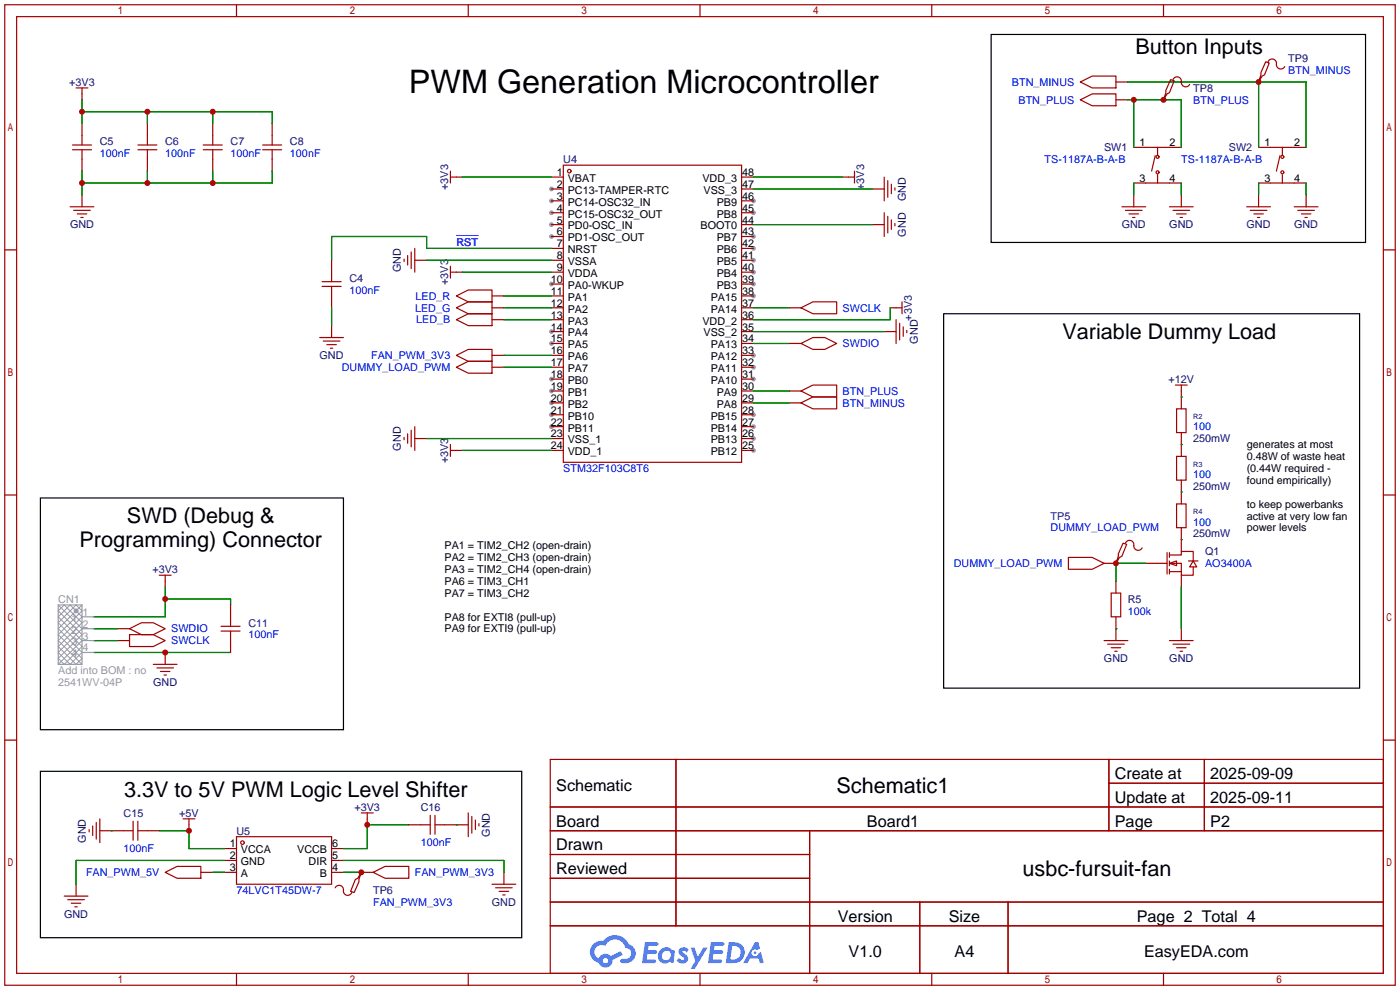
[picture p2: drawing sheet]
<svg xmlns="http://www.w3.org/2000/svg" width="299mm" height="212mm" viewBox="0 0 299 212" stroke-linecap="round" stroke-linejoin="round" font-family="sans-serif">
<g fill="#999">
<circle cx="117.9" cy="40.4" r=".51"/>
<circle cx="117.9" cy="42.9" r=".51"/>
<circle cx="117.9" cy="45.5" r=".51"/>
<circle cx="117.9" cy="48" r=".51"/>
<circle cx="117.9" cy="50.5" r=".51"/>
<circle cx="117.9" cy="60.7" r=".51"/>
<circle cx="117.9" cy="70.9" r=".51"/>
<circle cx="117.9" cy="73.4" r=".51"/>
<circle cx="117.9" cy="81" r=".51"/>
<circle cx="117.9" cy="83.6" r=".51"/>
<circle cx="117.9" cy="86.1" r=".51"/>
<circle cx="117.9" cy="88.6" r=".51"/>
<circle cx="117.9" cy="91.2" r=".51"/>
<circle cx="161" cy="96.3" r=".51"/>
<circle cx="161" cy="93.7" r=".51"/>
<circle cx="161" cy="91.2" r=".51"/>
<circle cx="161" cy="88.6" r=".51"/>
<circle cx="161" cy="81" r=".51"/>
<circle cx="161" cy="78.5" r=".51"/>
<circle cx="161" cy="75.9" r=".51"/>
<circle cx="161" cy="63.2" r=".51"/>
<circle cx="161" cy="60.7" r=".51"/>
<circle cx="161" cy="58.2" r=".51"/>
<circle cx="161" cy="55.6" r=".51"/>
<circle cx="161" cy="53.1" r=".51"/>
<circle cx="161" cy="50.5" r=".51"/>
<circle cx="161" cy="45.5" r=".51"/>
<circle cx="161" cy="42.9" r=".51"/>
</g>
<g fill="none" stroke="#a10000" stroke-width=".25">
<path d="M1 1h297.2v209.6h-297.2zM3.6 3.6h292.1v204.4h-292.1zM50.5 1v2.6M100.1 1v2.6M149.6 1v2.6M199.1 1v2.6M248.7 1v2.6M1 53.4h2.6M295.7 53.4h2.5M1 105.8h2.6M295.7 105.8h2.5M1 158.2h2.6"/>
<path d="M295.7 158.2h2.5M117.6 162.3h178.1v45.7h-178.1zM117.6 172.5h178.1M117.6 177.5h178.1M144.5 162.3v35.6M173 177.5v30.5M237 162.3v15.2M237 167.4h58.7M257.4 162.3v15.2M117.6 182.6h55.4M117.6 192.8h178.1M117.6 187.7h55.4"/>
<path d="M117.6 197.9h178.1M196.6 192.8v15.2M215.4 192.8v15.2M50.5 208v2.6M100.1 208v2.6M149.6 208v2.6M199.1 208v2.6M248.7 208v2.6"/>
</g>
<g fill="#5487ff">
<path d="M145.3 202.7a1.3 1.3 0 0 1 1.9 .3l-.4 .6a.54 .54 0 0 0-.9-.2l.1 .2a1.34 1.34 0 0 1 .9 1.8 1.47 1.47 0 0 1-2.3-.1l.5-.6 .8 .5a.31 .31 0 0 0 .4-.3 .31 .31 0 0 0-.3-.4 1.12 1.12 0 0 1-.7-1.8z"/>
<path d="M147.6 202.5h.9l.6 2 1.2-2h.9l-2.7 4.6h-.9l1-1.7z"/>
<path d="M137.8 201.4h1.7a1.31 1.31 0 0 1 1.2 .2 .4 .4 0 0 1-.3 .5l-1.8 .1-.1 .9h1.6a.4 .4 0 0 1 .4 .4 .4 .4 0 0 1-.5 .4h-1.6l-.2 1.2h1.4a.46 .46 0 0 1 .5 0 .46 .46 0 0 1 .1 .5l-.4 .2h-2.6z"/>
<path d="M151.9 201.4h1.7a1.32 1.32 0 0 1 1.2 .2 .39 .39 0 0 1-.3 .5l-1.8 .1-.1 .9h1.6a.4 .4 0 0 1 .4 .4 .4 .4 0 0 1-.4 .4h-1.7l-.2 1.2h1.4a.46 .46 0 0 1 .5 0 .46 .46 0 0 1 .1 .5l-.4 .2h-2.6z"/>
<path d="M161.3 201.4h.8l.3 1.3-.6 .4a.75 .75 0 0 0-1.1 .3 .75 .75 0 0 0 .5 1 .75 .75 0 0 0 .9-.7l.5-.2 .6 2.3h-.8l-.3-.9h-1.8l-.5 .9h-1z"/>
<path d="M155.7 201.4l-.6 4.4h1.5a2.27 2.27 0 0 0 2.6-2.2 2.27 2.27 0 0 0-2.7-2.2zM156.5 202.1a1.5 1.5 0 0 1 1.8 1.6 1.5 1.5 0 0 1-1.9 1.4h-.3z"/>
<path d="M141.2 203a1.6 1.6 0 0 0-.3 2.3 1.6 1.6 0 0 0 2.3 .2l.7 .3 .3-2.4-.1-.3-.5-.1a1.58 1.58 0 0 0-2.4 0zM141.8 203.5a.98 .98 0 0 1 1.6 .4 .98 .98 0 0 1-1.1 1.3 .94 .94 0 0 1-.9-.7 .94 .94 0 0 1 .4-1z"/>
<path d="M126.8 201.8a2.37 2.37 0 0 0 1.1 4 1.54 1.54 0 0 0 1.8 1 1.54 1.54 0 0 0 1.2-1.6l2.2-1.1-.5-.8-2 1a1.57 1.57 0 0 0-2.7 .5 1.5 1.5 0 0 1-.7-2.1 1.5 1.5 0 0 1 2.2-.5 2.23 2.23 0 0 1 2.3-1.4 2.23 2.23 0 0 1 2 1.8 1.16 1.16 0 0 1 1.2 1.1 1.16 1.16 0 0 1-1.1 1.2h-.7a.47 .47 0 0 0-.5 .4 .47 .47 0 0 0 .4 .5 2.17 2.17 0 0 0 2.5-.9 2.17 2.17 0 0 0-.3-2.7l-.8-.4a3.2 3.2 0 0 0-5.5-.7l-1.1 .1zM128.8 205.3a.6 .6 0 0 1 1.2 0 .6 .6 0 0 1-1.2 0z"/>
<circle cx="161.4" cy="203.6" r=".28"/>
</g>
<g fill="none" stroke="#a10000" stroke-width=".25">
<path d="M16.3 18.8h2.5M17.5 18.8v2.5M230.9 17.5l2.5-1.2h5.1v2.5h-5.1zM238.5 17.5h2.5M250.2 17l.8 .3-1.1 2.5-.5 .3-.7 1.2 .5-1.5v-.5zM250.7 17a.93 .93 0 0 1 1.1-.5 .93 .93 0 0 1 .7 1 .94 .94 0 0 0 .7 1 .94 .94 0 0 0 1.1-.5M269 17.3v.2M270.5 13.2l.8 .3-1 2.5-.6 .3-.7 1.2 .5-1.5v-.5zM271 13.2a.93 .93 0 0 1 1.1-.6 .93 .93 0 0 1 .7 1.1 .94 .94 0 0 0 .7 1 .94 .94 0 0 0 1.1-.5M15.5 32h4.1M15.5 31h4.1M17.5 26.4v4.6"/>
<path d="M17.5 32v4.6M29.5 32h4M29.5 31h4M31.5 26.4v4.6M31.5 32v4.6M43.4 32h4.1M43.4 31h4.1M45.5 26.4v4.6M45.5 32v4.6M56.1 32h4.1M56.1 31h4.1M58.2 26.4v4.6"/>
<path d="M58.2 32v4.6M96.3 37.8h2.5M96.3 36.6v2.5M117.9 37.8h2.5M120.4 35.3h38.1v63.5h-38.1zM158.5 37.8h2.5M180.1 37.8h2.5M182.6 36.6v2.5M189 37.8v5.1M189.7 38.6v3.6M190.5 39.4v2M230.9 21.3l2.5-1.2h5.1v2.5h-5.1z"/>
<path d="M238.5 21.3h2.5M242.3 39.1h10.2M242.3 31.5h10.2M246.9 33.3l-.8 3.3M247.4 31.5v1.8M247.4 37.3v1.8M248.7 21.1v.2M269 39.1h10.1M269 31.5h10.1M273.6 33.3l-.8 3.3M274.1 31.5v1.8M274.1 37.3v1.8"/>
<path d="M15 44.2h5.1M15.7 45h3.6M16.5 45.7h2M17.3 46.5h.5M17.5 41.7v2.5M70.9 55.6v4.6M86.4 55.4v.5M87.1 54.6v2M87.9 53.8v3.6M88.6 55.6h2.6M88.6 53.1v5.1M96.3 58.2h2.5"/>
<path d="M96.3 56.9v2.5M117.9 40.4h2.5M117.9 42.9h2.5M117.9 45.5h2.5M117.9 48h2.5M117.9 50.5h2.5M117.9 53.1h2.5M117.9 55.6h2.5M117.9 58.2h2.5M158.5 40.4h2.5M158.5 42.9h2.5M158.5 45.5h2.5"/>
<path d="M158.5 48h2.5M158.5 50.5h2.5M158.5 53.1h2.5M158.5 55.6h2.5M158.5 58.2h2.5M186.4 40.4h2.6M186.4 48h2.6M189 45.5v5M189.7 46.2v3.6M190.5 47v2M191.3 40.1v.5M191.3 47.8v.5"/>
<path d="M239.8 44.2h5.1M240.5 45h3.6M241.3 45.7h2M242.1 46.5h.5M242.3 41.7v2.5M249.9 44.2h5.1M250.7 45h3.6M251.5 45.7h2M252.2 46.5h.5M252.5 41.7v2.5M266.4 44.2h5.1M267.2 45h3.6"/>
<path d="M268 45.7h2M268.7 46.5h.5M269 41.7v2.5M276.6 44.2h5.1M277.4 45h3.5M278.1 45.7h2.1M278.9 46.5h.5M279.1 41.7v2.5M68.3 72.1h5.1M68.8 61.2h4.1M68.8 60.2h4.1M69.1 72.9h3.5"/>
<path d="M69.8 73.7h2.1M70.6 74.4h.5M70.9 61.2v4.6M70.9 69.6v2.5M97.5 63.2l2.6-1.2h5.1v2.5h-5.1zM97.5 65.8l2.6-1.3h5.1v2.6h-5.1zM97.5 68.3l2.6-1.2h5.1v2.5h-5.1zM97.5 75.9l2.6-1.2h5.1v2.5h-5.1zM97.5 78.5l2.6-1.3h5.1v2.6h-5.1zM105.2 63.2h2.5M105.2 65.8h2.5M105.2 68.3h2.5"/>
<path d="M105.2 75.9h2.5M105.2 78.5h2.5M117.9 60.7h2.5M117.9 63.2h2.5M117.9 65.8h2.5M117.9 68.3h2.5M117.9 70.9h2.5M117.9 73.4h2.5M117.9 75.9h2.5M117.9 78.5h2.5M158.5 60.7h2.5M158.5 63.2h2.5"/>
<path d="M158.5 65.8h2.5M158.5 68.3h2.5M158.5 70.9h2.5M158.5 73.4h2.5M158.5 75.9h2.5M158.5 78.5h2.5M168.7 65.8h2.5M168.7 73.4h2.5M171.2 65.8l2.5-1.3h5.1v2.6h-5.1zM171.2 73.4l2.5-1.3h2.6l2.5 1.3-2.5 1.3h-2.6zM189 70.9h2.5M190.2 65.8h2.6"/>
<path d="M191.5 68.3v5.1M192.3 69.1v3.5M192.8 64.5v2.6M193 69.8v2.1M193.8 70.6v.5M86.4 93.5v.5M87.1 92.7v2M87.9 91.9v3.6M88.6 93.7h2.6M88.6 91.2v5.1M96.3 96.3h2.5M96.3 95v2.5"/>
<path d="M117.9 81h2.5M117.9 83.6h2.5M117.9 86.1h2.5M117.9 88.6h2.5M117.9 91.2h2.5M117.9 93.7h2.5M117.9 96.3h2.5M158.5 81h2.5M158.5 83.6h2.5M158.5 86.1h2.5M158.5 88.6h2.5M158.5 91.2h2.5"/>
<path d="M158.5 93.7h2.5M158.5 96.3h2.5M168.7 83.6h2.5M168.7 86.1h2.5M171.2 86.1l2.5-1.3h5.1v2.6h-5.1zM171.2 83.6l2.5-1.3h5.1v2.5h-5.1zM251.2 82.3h2.5M251.5 87.4h2v5.1h-2zM251.5 97.5h2v5.1h-2zM252.5 82.3v5.1M252.5 92.5v5M228.3 119.1h5.1l2.6 1.3-2.6 1.3h-5.1z"/>
<path d="M240 116.1l.8 .2-1 2.6-.5 .2-.8 1.3 .5-1.5v-.5zM240.5 116.1a.93 .93 0 0 1 1.2-.6 .93 .93 0 0 1 .6 1.1 .94 .94 0 0 0 .7 1 .94 .94 0 0 0 1.1-.5M249.4 118.1v4.6M249.9 118.6h2.6v-.7h2.5v2M249.9 118.1v1M249.9 119.9v1M251.5 107.7h2v5.1h-2zM252.5 102.6v5.1M252.5 112.8v5.1M254 119.9h2M255 119.9l.8 1.3h-1.5zM25.1 136.9h2.6"/>
<path d="M25.1 134.4h2.6M27.7 134.4l2.5-1.3h2.6l2.5 1.3-2.5 1.2h-2.6zM27.7 135.6h5.1l2.5 1.3-2.5 1.3h-5.1zM34 122.9h2.6M35.3 122.9v2.6M35.3 139.4v2.6M47.2 134.9h4.1M47.2 133.9h4.1M49.3 129.3v4.6M49.3 134.9v4.5M236 120.4h2.5M236 136.9h5"/>
<path d="M236.7 137.7h3.6M237.5 126.7h2v5.1h-2zM237.5 138.4h2M238.3 139.2h.5M238.5 120.1v.3M238.5 124.2v2.5M238.5 131.8v5.1M244.9 120.4h4.5M249.9 120.4l1.6-.5v1zM249.9 120.4h2.6v2.5h2.5v-1.7M249.9 122.2h2.6M249.9 121.7v1"/>
<path d="M249.9 136.9h5.1M250.7 137.7h3.6M251.5 138.4h2M252.2 139.2h.5M252.5 122.9v2.6M252.5 134.4v2.5M32.8 142h5M33.5 142.7h3.6M34.3 143.5h2M35.1 144.3h.5M19 177.3v.5M19.8 176.5v2.1"/>
<path d="M20.6 175.8v3.5M21.3 177.5h7.1M21.3 175v5.1M28.4 175.5v4.1M29.5 175.5v4.1M29.5 177.5h4.5M39.1 175h2.6M40.4 175v2.5M50.5 178.8h20.4v10.2h-20.4zM77.2 173.7h2.6M78.5 173.7v2.6M87.4 176.3h4.5"/>
<path d="M91.9 174.2v4.1M93 174.2v4.1M93 176.3h7.1M100.1 173.7v5.1M100.8 174.5v3.6M101.6 175.3v2M102.4 176v.5M13.7 191.5h5.1M14.5 192.3h3.5M15.2 193h2.1M16 193.8h.5M16.3 189v2.5"/>
<path d="M35.3 186.4l2.5-1.2h5.1v2.5h-5.1zM42.9 186.4h2.6M48 181.4h2.5M48 183.9h2.5M48 186.4h2.5M70.9 181.4h2.5M70.9 183.9h2.5M70.9 186.4h2.5M71.6 189.7a.98 .98 0 0 1 1.3-.4 .98 .98 0 0 1 .5 1.3 .93 .93 0 0 0 .8 .7 .93 .93 0 0 0 1-.5M77.2 186.4l-.5 1.6v.5l-1 2.3-.8-.3 1-2.5 .6-.3zM77.2 186.4h2.6M77.2 186.4v.3"/>
<path d="M79.8 186.4l2.5-1.2h5.1v2.5h-5.1zM105.2 189h5M105.9 189.7h3.6M106.7 190.5h2M107.4 191.3h.5M107.7 186.4v2.6"/>
<circle cx="121.7" cy="36.6" r=".38"/>
<circle cx="247.4" cy="36.8" r=".32"/>
<circle cx="247.4" cy="33.5" r=".32"/>
<circle cx="274.1" cy="36.8" r=".32"/>
<circle cx="274.1" cy="33.5" r=".32"/>
<circle cx="51.8" cy="180.1" r=".38"/>
</g>
<g fill="none" stroke="#008700" stroke-width=".25">
<path d="M241 17.5h38.1v14M269 17.5v14M17.5 21.3v5.1M17.5 36.6v5.1M17.5 23.9h40.7v2.5M31.5 23.9v2.5M31.5 36.6v2.5M45.5 23.9v2.5M45.5 36.6v2.5M58.2 36.6v2.5h-40.7M98.8 37.8h19.1M161 37.8h19.1"/>
<path d="M241 21.3h11.5v10.2M242.3 21.3v10.2M242.3 39.1v2.6M252.5 39.1v2.6M269 39.1v2.6M279.1 39.1v2.6M91.2 55.6h26.7M98.8 58.2h19.1M117.9 53.1h-26.7v-2.6h-20.3v5.1M161 40.4h25.4M161 48h25.4M70.9 65.8v3.8"/>
<path d="M107.7 68.3h10.2M107.7 65.8h10.2M107.7 63.2h10.2M107.7 75.9h10.2M107.7 78.5h10.2M161 70.9h28M161 73.4h7.7M161 65.8h7.7M190.2 65.8v2.5h-29.2M91.2 93.7h26.7M98.8 96.3h19.1M161 86.1h7.7"/>
<path d="M161 83.6h7.7M252.5 95h.1M252.5 84.8h.1M252.5 105.2h.1M252.5 115.3h.1M20.1 139.4h29.2M20.1 134.4h5M20.1 136.9h5M35.3 125.5v6.3h-15.2M35.3 128h14v1.3M238.5 134.4h.1M244.9 120.4h-6.4v3.8"/>
<path d="M252.5 125.5v8.9M23.9 177.5h.1M34 177.5h6.4v3.9h7.6M87.4 176.3h-8.9v5.1h-5.1M97.5 176.3h.1M45.5 186.4h2.5M48 183.9h-31.7v5.1M73.4 183.9h34.3v2.5M73.4 186.4h3.8"/>
</g>
<path d="M97.5 50.3h4.7" fill="none" stroke="#00f" stroke-width=".21"/>
<path d="M211.8 7.4h80v44.4h-80zM201.7 67.1h88.9v80h-88.9zM8.6 106.4h64.8v49.6h-64.8zM8.6 164.8h102.9v35.6h-102.9z" fill="none" stroke="#000" stroke-width=".25"/>
<path d="M12.4 129.3l5.1 5.1-5.1 5 2.6 2.6 2.5-2.6-5.1-5 5.1-5.1M13.7 129.3l3.8 3.8-5.1 5.1 3.9 3.8 1.2-1.3-5.1-5.1 5.1-5-1.2-1.3-3.9 3.8 5.1 5.1-3.8 3.8-1.3-1.3 5.1-5.1-5.1-5zM16.4 130.2l.2 .2M16.6 130.7l-.2 .2M12.4 142l5.1-5.1-5.1-5.1 2.6-2.5 2.5 2.5-5.1 5.1 5.1 5.1" fill="none" stroke="#999" stroke-width=".21"/>
<g fill="none" stroke="#999" stroke-width=".25">
<path d="M12.4 129.3h5.1v12.7h-5.1zM17.5 131.8h2.6M17.5 134.4h2.6M17.5 136.9h2.6M17.5 139.4h2.6"/>
<circle cx="16.3" cy="130.6" r=".38"/>
</g>
<g fill="#c00">
<circle cx="17.5" cy="39.1" r=".63"/>
<circle cx="31.5" cy="39.1" r=".63"/>
<circle cx="45.5" cy="39.1" r=".63"/>
<circle cx="17.5" cy="23.9" r=".63"/>
<circle cx="31.5" cy="23.9" r=".63"/>
<circle cx="45.5" cy="23.9" r=".63"/>
<circle cx="238.5" cy="120.4" r=".63"/>
<circle cx="40.4" cy="177.5" r=".63"/>
<circle cx="78.5" cy="176.3" r=".63"/>
<circle cx="77.2" cy="186.4" r=".63"/>
<circle cx="248.7" cy="21.3" r=".63"/>
<circle cx="242.3" cy="21.3" r=".63"/>
<circle cx="269" cy="17.5" r=".63"/>
<circle cx="35.3" cy="128" r=".63"/>
<circle cx="35.3" cy="139.4" r=".63"/>
</g>
<text font-size="6.9" x="87.4" y="19.9">PWM Generation Microcontroller</text>
<g font-size="4.6">
<text x="242.7" y="11.5">Button Inputs</text>
<text x="227.1" y="72.5">Variable Dummy Load</text>
<text x="27.1" y="111.9">SWD (Debug &amp;</text>
<text x="17" y="116.9">Programming) Connector</text>
<text x="26.5" y="170.3">3.3V to 5V PWM Logic Level Shifter</text>
<text x="178.8" y="169.4">Schematic1</text>
<text x="218.6" y="187.2">usbc-fursuit-fan</text>
</g>
<g font-size="3.5">
<text x="238.3" y="166.5">Create at</text>
<text x="258.7" y="166.5">2025-09-09</text>
<text x="118.9" y="169.1">Schematic</text>
<text x="238.3" y="171.6">Update at</text>
<text x="258.7" y="171.6">2025-09-11</text>
<text x="118.9" y="176.7">Board</text>
<text x="185.3" y="176.7">Board1</text>
<text x="238.3" y="176.7">Page</text>
<text x="258.7" y="176.7">P2</text>
<text x="118.9" y="181.8">Drawn</text>
<text x="118.9" y="186.8">Reviewed</text>
<text x="179.1" y="197">Version</text>
<text x="202.8" y="197">Size</text>
<text x="243" y="197">Page 2 Total 4</text>
<text x="181.4" y="204.6">V1.0</text>
<text x="204" y="204.6">A4</text>
<text x="244.5" y="204.6">EasyEDA.com</text>
</g>
<g font-size="2.3" fill="#000080">
<text x="275.3" y="13.3">TP9</text>
<text x="14.8" y="18.3">+3V3</text>
<text x="255" y="19.6">TP8</text>
<text x="21.3" y="31">C5</text>
<text x="35.3" y="31">C6</text>
<text x="49.3" y="31">C7</text>
<text x="62" y="31">C8</text>
<text x="120.4" y="34.8">U4</text>
<text x="236" y="32.3">SW1</text>
<text x="262.6" y="32.3">SW2</text>
<text x="95.8" y="40.6" transform="rotate(-90 95.8 40.6)">+3V3</text>
<text x="184.7" y="40.6" transform="rotate(-90 184.7 40.6)">+3V3</text>
<text x="193.6" y="43" transform="rotate(-90 193.6 43)">GND</text>
<text x="15" y="48.8">GND</text>
<text x="193.6" y="50.6" transform="rotate(-90 193.6 50.6)">GND</text>
<text x="239.8" y="48.8">GND</text>
<text x="249.9" y="48.8">GND</text>
<text x="266.4" y="48.8">GND</text>
<text x="276.6" y="48.8">GND</text>
<text x="85.6" y="58.2" transform="rotate(-90 85.6 58.2)">GND</text>
<text x="74.7" y="60.2">C4</text>
<text x="95.8" y="60.9" transform="rotate(-90 95.8 60.9)">+3V3</text>
<text x="194.9" y="68.5" transform="rotate(-90 194.9 68.5)">+3V3</text>
<text x="68.3" y="76.8">GND</text>
<text x="196.1" y="73.4" transform="rotate(-90 196.1 73.4)">GND</text>
<text x="249.7" y="81.8">+12V</text>
<text x="255" y="94.5">250mW</text>
<text x="85.6" y="96.3" transform="rotate(-90 85.6 96.3)">GND</text>
<text x="95.8" y="99" transform="rotate(-90 95.8 99)">+3V3</text>
<text x="255" y="104.7">250mW</text>
<text x="224.5" y="111">TP5</text>
<text x="255" y="114.9">250mW</text>
<text x="257.6" y="118.7">Q1</text>
<text x="32.6" y="122.5">+3V3</text>
<text x="241" y="128.8">R5</text>
<text x="53.1" y="133.9">C11</text>
<text x="235.9" y="141.5">GND</text>
<text x="249.9" y="141.5">GND</text>
<text x="32.7" y="146.6">GND</text>
<text x="75.8" y="173.3">+3V3</text>
<text x="89.9" y="173.3">C16</text>
<text x="26.4" y="174.5">C15</text>
<text x="38.3" y="174.5">+5V</text>
<text x="50.5" y="178.4">U5</text>
<text x="104.7" y="178.8" transform="rotate(-90 104.7 178.8)">GND</text>
<text x="18.3" y="180.1" transform="rotate(-90 18.3 180.1)">GND</text>
<text x="79.8" y="191.1">TP6</text>
<text x="13.7" y="196.1">GND</text>
<text x="105.1" y="193.6">GND</text>
</g>
<g font-size="2.3" fill="#00f">
<text x="275.3" y="15.8">BTN_MINUS</text>
<text x="216.3" y="18.3">BTN_MINUS</text>
<text x="217.7" y="22.1">BTN_PLUS</text>
<text x="255" y="22.1">BTN_PLUS</text>
<text x="21.3" y="33.6">100nF</text>
<text x="35.3" y="33.6">100nF</text>
<text x="49.3" y="33.6">100nF</text>
<text x="62" y="33.6">100nF</text>
<text x="223.3" y="34.8">TS-1187A-B-A-B</text>
<text x="252.5" y="34.8">TS-1187A-B-A-B</text>
<text x="97.5" y="52.6">RST</text>
<text x="74.7" y="62.8">100nF</text>
<text x="88.8" y="64.1">LED_R</text>
<text x="88.7" y="66.6">LED_G</text>
<text x="88.9" y="69.1">LED_B</text>
<text x="180.1" y="66.6">SWCLK</text>
<text x="79.3" y="76.8">FAN_PWM_3V3</text>
<text x="180.1" y="74.2">SWDIO</text>
<text x="73" y="79.3">DUMMY_LOAD_PWM</text>
<text x="180.1" y="86.9">BTN_MINUS</text>
<text x="180.1" y="84.4">BTN_PLUS</text>
<text x="255" y="92">100</text>
<text x="120.4" y="100.9">STM32F103C8T6</text>
<text x="255" y="102.2">100</text>
<text x="224.5" y="113.6">DUMMY_LOAD_PWM</text>
<text x="255" y="112.3">100</text>
<text x="203.9" y="121.2">DUMMY_LOAD_PWM</text>
<text x="257.6" y="121.2">AO3400A</text>
<text x="241" y="131.4">100k</text>
<text x="36.6" y="135.2">SWDIO</text>
<text x="36.6" y="137.7">SWCLK</text>
<text x="53.1" y="136.4">100nF</text>
<text x="26.4" y="182.2">100nF</text>
<text x="89.9" y="180.9">100nF</text>
<text x="18.4" y="187.2">FAN_PWM_5V</text>
<text x="50.5" y="191.1">74LVC1T45DW-7</text>
<text x="88.6" y="187.2">FAN_PWM_3V3</text>
<text x="79.8" y="193.6">FAN_PWM_3V3</text>
</g>
<g font-size="2.3">
<text x="243.6" y="31.3">1</text>
<text x="249.9" y="31.3">2</text>
<text x="270.2" y="31.3">1</text>
<text x="276.6" y="31.3">2</text>
<text x="119" y="37.6">1</text>
<text x="119" y="40.2">2</text>
<text x="121.3" y="38.9">VBAT</text>
<text x="121.3" y="41.4">PC13-TAMPER-RTC</text>
<text x="150.1" y="38.9">VDD_3</text>
<text x="150.4" y="41.4">VSS_3</text>
<text x="158.6" y="40.2">47</text>
<text x="158.6" y="37.6">48</text>
<text x="243.6" y="38.9">3</text>
<text x="249.9" y="38.9">4</text>
<text x="270.2" y="38.9">3</text>
<text x="276.6" y="38.9">4</text>
<text x="119" y="42.7">3</text>
<text x="119" y="45.2">4</text>
<text x="119" y="47.8">5</text>
<text x="121.3" y="44">PC14-OSC32_IN</text>
<text x="121.3" y="46.5">PC15-OSC32_OUT</text>
<text x="153.2" y="46.5">PB8</text>
<text x="153.2" y="44">PB9</text>
<text x="158.6" y="47.8">44</text>
<text x="158.6" y="45.2">45</text>
<text x="158.6" y="42.7">46</text>
<text x="119" y="50.3">6</text>
<text x="119" y="52.9">7</text>
<text x="121.3" y="49">PD0-OSC_IN</text>
<text x="121.3" y="51.6">PD1-OSC_OUT</text>
<text x="149.7" y="49">BOOT0</text>
<text x="153.2" y="51.6">PB7</text>
<text x="158.6" y="52.9">42</text>
<text x="158.6" y="50.3">43</text>
<text x="119" y="55.4">8</text>
<text x="119" y="57.9">9</text>
<text x="121.3" y="54.1">NRST</text>
<text x="121.3" y="56.7">VSSA</text>
<text x="121.3" y="59.2">VDDA</text>
<text x="153.2" y="59.2">PB4</text>
<text x="153.2" y="56.7">PB5</text>
<text x="153.2" y="54.1">PB6</text>
<text x="158.6" y="57.9">40</text>
<text x="158.6" y="55.4">41</text>
<text x="117.7" y="60.5">10</text>
<text x="117.7" y="63">11</text>
<text x="117.7" y="65.6">12</text>
<text x="121.3" y="61.7">PA0-WKUP</text>
<text x="121.3" y="64.3">PA1</text>
<text x="151.9" y="64.3">PA15</text>
<text x="153.2" y="61.7">PB3</text>
<text x="158.6" y="65.6">37</text>
<text x="158.6" y="63">38</text>
<text x="158.6" y="60.5">39</text>
<text x="117.7" y="68.1">13</text>
<text x="117.7" y="70.6">14</text>
<text x="121.3" y="66.8">PA2</text>
<text x="121.3" y="69.4">PA3</text>
<text x="121.3" y="71.9">PA4</text>
<text x="150.1" y="69.4">VDD_2</text>
<text x="150.4" y="71.9">VSS_2</text>
<text x="151.9" y="66.8">PA14</text>
<text x="158.6" y="70.6">35</text>
<text x="158.6" y="68.1">36</text>
<text x="117.7" y="73.2">15</text>
<text x="117.7" y="75.7">16</text>
<text x="121.3" y="74.4">PA5</text>
<text x="121.3" y="77">PA6</text>
<text x="151.9" y="77">PA12</text>
<text x="151.9" y="74.4">PA13</text>
<text x="158.6" y="75.7">33</text>
<text x="158.6" y="73.2">34</text>
<text x="117.7" y="78.3">17</text>
<text x="117.7" y="80.8">18</text>
<text x="117.7" y="83.3">19</text>
<text x="121.3" y="79.5">PA7</text>
<text x="121.3" y="82.1">PB0</text>
<text x="151.9" y="82.1">PA10</text>
<text x="151.9" y="79.5">PA11</text>
<text x="158.6" y="83.3">30</text>
<text x="158.6" y="80.8">31</text>
<text x="158.6" y="78.3">32</text>
<text x="117.7" y="85.9">20</text>
<text x="117.7" y="88.4">21</text>
<text x="121.3" y="84.6">PB1</text>
<text x="121.3" y="87.1">PB2</text>
<text x="121.3" y="89.7">PB10</text>
<text x="151.9" y="89.7">PB15</text>
<text x="153.2" y="87.1">PA8</text>
<text x="153.2" y="84.6">PA9</text>
<text x="158.6" y="88.4">28</text>
<text x="158.6" y="85.9">29</text>
<text x="117.7" y="91">22</text>
<text x="117.7" y="93.5">23</text>
<text x="121.3" y="92.2">PB11</text>
<text x="121.3" y="94.8">VSS_1</text>
<text x="151.9" y="94.8">PB13</text>
<text x="151.9" y="92.2">PB14</text>
<text x="158.6" y="93.5">26</text>
<text x="158.6" y="91">27</text>
<text x="266.4" y="95.8">generates at most</text>
<text x="117.7" y="96">24</text>
<text x="121.3" y="97.3">VDD_1</text>
<text x="151.9" y="97.3">PB12</text>
<text x="158.6" y="96">25</text>
<text x="266.4" y="98.3">0.48W of waste heat</text>
<text x="266.4" y="100.9">(0.44W required -</text>
<text x="266.4" y="103.4">found empirically)</text>
<text x="266.4" y="108.5">to keep powerbanks</text>
<text x="266.4" y="111">active at very low fan</text>
<text x="266.4" y="113.6">power levels</text>
<text x="95" y="117.4">PA1 = TIM2_CH2 (open-drain)</text>
<text x="95" y="119.9">PA2 = TIM2_CH3 (open-drain)</text>
<text x="95" y="122.5">PA3 = TIM2_CH4 (open-drain)</text>
<text x="95" y="125">PA6 = TIM3_CH1</text>
<text x="95" y="127.6">PA7 = TIM3_CH2</text>
<text x="95" y="132.6">PA8 for EXTI8 (pull-up)</text>
<text x="95" y="135.2">PA9 for EXTI9 (pull-up)</text>
<text x="49.1" y="181.1">1</text>
<text x="49.1" y="183.7">2</text>
<text x="51.5" y="182.4">VCCA</text>
<text x="51.5" y="184.9">GND</text>
<text x="63.5" y="182.4">VCCB</text>
<text x="65.9" y="184.9">DIR</text>
<text x="71" y="183.7">5</text>
<text x="71" y="181.1">6</text>
<text x="49.1" y="186.2">3</text>
<text x="51.5" y="187.5">A</text>
<text x="68.4" y="187.5">B</text>
<text x="71" y="186.2">4</text>
</g>
<g font-size="2.3" fill="#999">
<text x="12.4" y="128.8">CN1</text>
<text x="17.7" y="131.6">1</text>
<text x="15.3" y="132.9">1</text>
<text x="15.3" y="135.4">2</text>
<text x="15.3" y="137.9">3</text>
<text x="17.7" y="134.1">2</text>
<text x="17.7" y="136.7">3</text>
<text x="15.3" y="140.5">4</text>
<text x="17.7" y="139.2">4</text>
<text x="12.4" y="144.1">Add into BOM : no</text>
<text x="12.4" y="146.6">2541WV-04P</text>
</g>
<g font-size="1.6" fill="#000080">
<text x="255" y="89.6">R2</text>
<text x="255" y="99.8">R3</text>
<text x="255" y="109.9">R4</text>
</g>
</svg>
